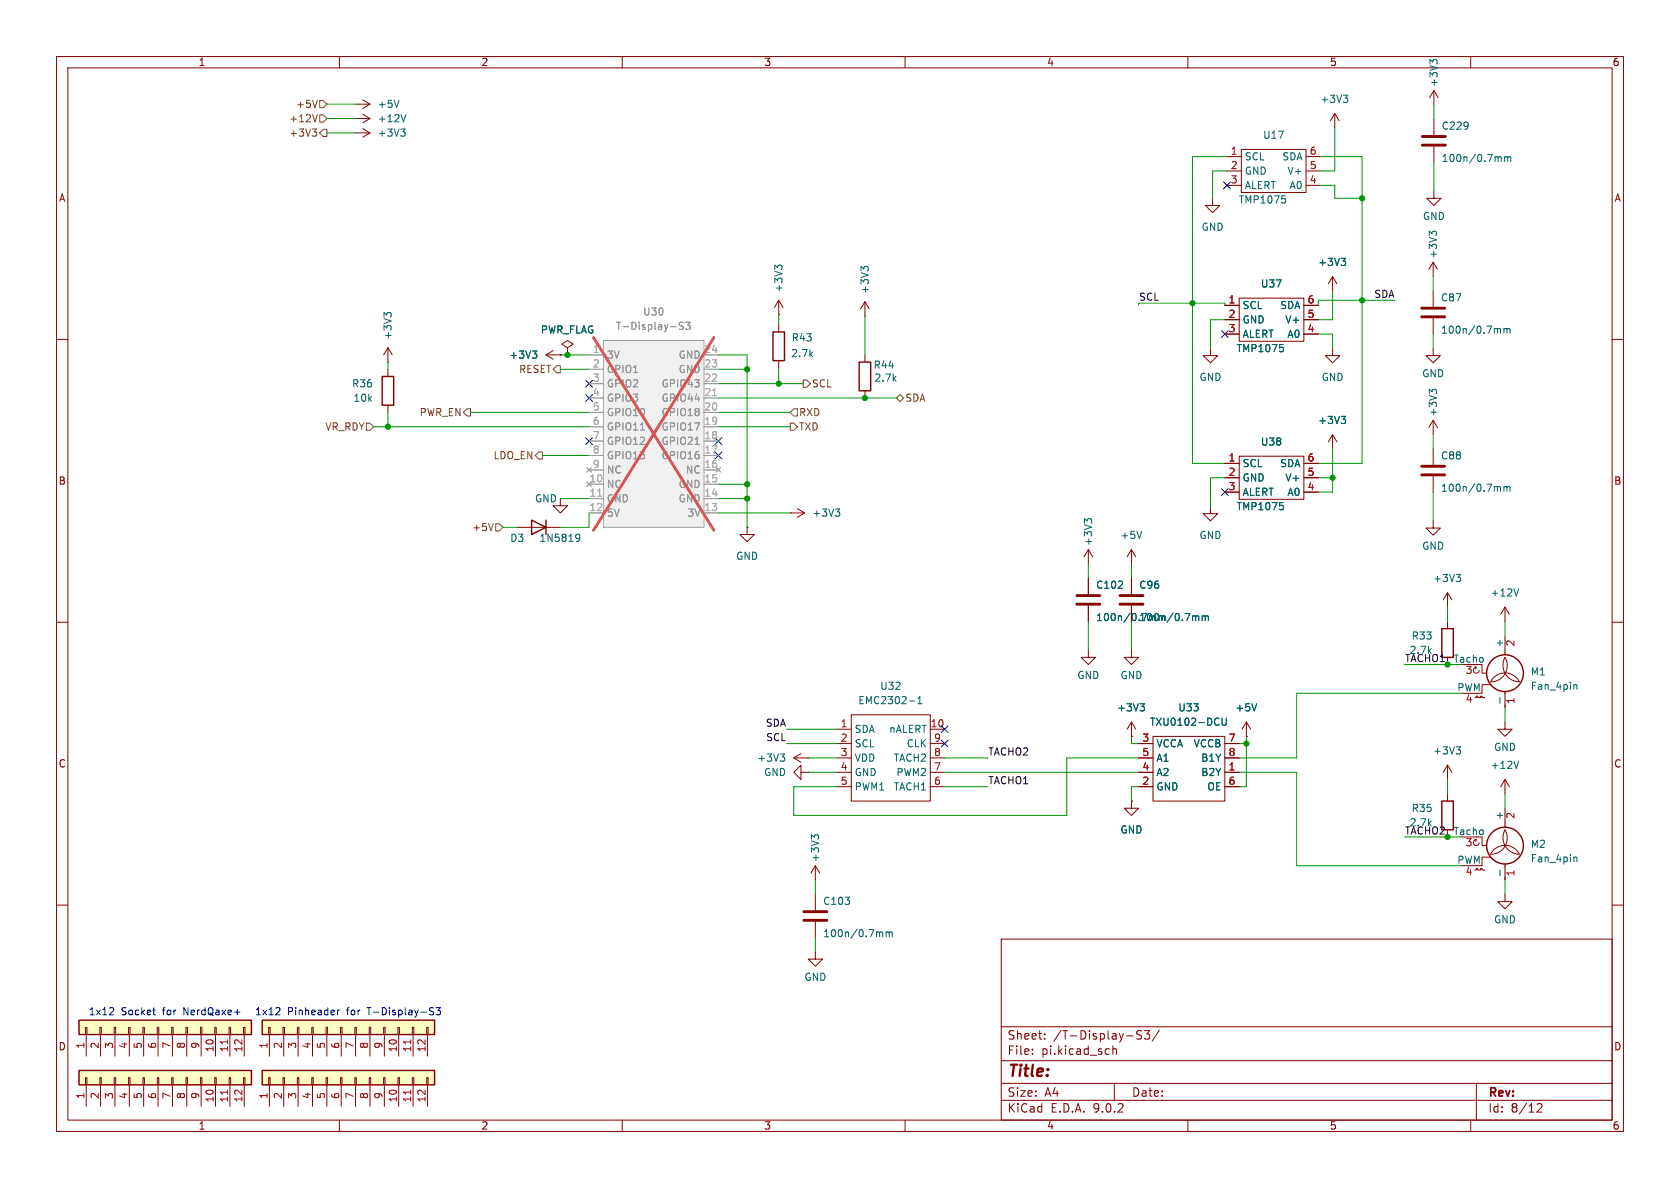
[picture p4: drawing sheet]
<svg xmlns="http://www.w3.org/2000/svg" width="297mm" height="210mm" viewBox="0 0 297 210" stroke-linecap="round" stroke-linejoin="round" font-family="sans-serif">
<g fill="none" stroke="#840000" stroke-width=".18">
<path d="M10 10h277v190h-277zM12 12h273v186h-273zM60 10v2M110 10v2M160 10v2M210 10v2M253.5 16v2.5M253.5 16l.8 1.3M253.5 16l-.8 1.3M260 10v2M216.9 27.7h2.6M216.9 30.2h2.6"/>
<path d="M216.9 32.8h2.6M219.5 26.4h11.4v7.6h-11.4zM230.9 27.7h2.5M230.9 30.2h2.5M230.9 32.8h2.5M236 20.1l-.8 1.2M236 20.1l.7 1.2M236 20.1v2.5M253.5 21.1v2.8M253.5 25.9v2.8M216.5 54h2.6M216.5 56.5h2.6"/>
<path d="M216.5 59.1h2.6M219.1 52.7h11.4v7.6h-11.4zM230.5 54h2.5M230.5 56.5h2.5M230.5 59.1h2.5M235.6 48.9v2.5M235.6 48.9l-.8 1.3M235.6 48.9l.7 1.3M10 60h2M235.6 76.8l-.8 1.3M235.6 76.8l.7 1.3M235.6 76.8v2.6"/>
<path d="M253.4 61.6v1.3h-1.3l1.3 1.2 1.2-1.2h-1.2M253.4 74.3l.7 1.3M253.4 74.3l-.8 1.3M253.4 74.3v2.5M285 60h2M91.4 93.2h7.7M132.1 93.2v1.3h1.2l-1.2 1.3-1.3-1.3h1.3M132.1 93.2h.1M192.4 97.2v2.5M192.4 97.2l.8 1.2M192.4 97.2l-.8 1.2M200 97.2l-.7 1.2"/>
<path d="M200 97.2l.8 1.2M200 97.2v2.5M214 89.5v1.3h1.3l-1.3 1.3-1.3-1.3h1.3M10 110h2M192.4 102.2v2.8M192.4 107.1v2.8M200 102.2v2.8M200 107.1v2.8M285 110h2M201.3 131.4h2.5M201.3 134h2.5M201.3 136.5h2.5"/>
<path d="M201.3 139.1h2.5M203.8 130.2h12.7v11.4h-12.7zM216.5 131.4h2.6M216.5 134h2.6M216.5 136.5h2.6M216.5 139.1h2.6M220.3 130.2h.1M220.3 127.6l-.7 1.3M220.3 127.6l.8 1.3M220.3 127.6v2.6M255.9 135.3l-.8 1.2M255.9 135.3l.8 1.2"/>
<path d="M255.9 135.3v2.5M266.1 127.6v1.3h1.2l-1.2 1.3-1.3-1.3h1.3M266.1 137.8l-.8 1.3M266.1 137.8l.7 1.3M266.1 137.8v2.5M10 160h2M177 166h108v32h-108zM285 160h2M60 198v2M110 198v2M160 198v2M177 194.5h108"/>
<path d="M177 191.5h108M177 187.5h108M177 181.5h108M182.5 186.3v.1M182.5 185.5v.1M184.7 183.6v.1M184.7 182.8v.1M196.7 184.9v1.5M196.7 185.5l.3-.1 .3 .1 .1 .9M197 191.5v3M199.2 183.1h1.1M201.8 182.3l-.6-.1-.2 .1v.5l.7 .3 .1 .3-.3 .3-.5-.1"/>
<path d="M202.3 182.2h.9l-.5 .6 .5 .1v.7l-.2 .1h-.5l-.2-.1M205 182.1l-1.3 2M210 198v2M260 198v2M261 191.5v6.5M271.7 195.2l.6-.1 .2 .1 .1 .3-.9 1.1h.9"/>
</g>
<g fill="none" stroke="#006464" stroke-width=".18">
<path d="M237.5 16.8h.8l-.5 .5M238 17.3l.3 .3v.3l-.3 .2M253.3 11l-.5-.5v.8M253.3 10.8l.2-.3h.3l.3 .3M226.6 34.6h.6M227 35.1l.3 .2v.3l-.3 .3M265 27.7l.4 .2v.7M266 27.8l.4-.1 .1 .2M266 27.7v.9M266.5 27.9l.2-.2 .3 .1 .1 .8M266.5 27.9v.7M237.1 45.7h.8l-.4 .4"/>
<path d="M237.6 46.1l.3 .3v.3l-.3 .2M226.2 60.9h.6M226.7 61.4l.2 .2v.3l-.2 .3M237.1 73.6h.8l-.4 .5M237.6 74.1l.3 .2v.3l-.3 .3M253.2 69.2l-.5-.4v.8M253.2 69.1l.2-.3h.3l.2 .3M101.9 94.5l.4-.1 .1 .2a.84 .84 0 0 1-.3 1.1h-.2M102.5 95l-.2 .2h-.4M192.2 92.1l-.5-.4v.8M192.2 91.9l.2-.2h.3l.3 .2M201.8 93.9l-.4 1.3"/>
<path d="M211.6 108.9l.3 .1v.7M212.5 109l.4-.1 .2 .1M212.5 108.9v.8M213.1 109l.2-.1h.3v.8M213.1 109v.7M216.1 126.9v1.1l.2 .2h.4l.1-.2v-1.1M222.2 124.4l-.5 1.3M257.4 132h.8l-.4 .5M258 132.5l.2 .3v.3l-.2 .2M268.5 134.6l-.4 1.2"/>
</g>
<path d="M251.5 24.1h4M251.5 25.7h4M190.4 105.3h4M190.4 106.8h4M198 105.3h4.1M198 106.8h4.1" fill="none" stroke="#840000" stroke-width=".51"/>
<path d="M94 91.9l2.5 1.3-2.5 1.3zM96.5 91.9v2.6" fill="none" stroke="#840000" stroke-width=".25"/>
<path d="M14 189.2h30.4v2.6h-30.4z" fill="#ffffc2"/>
<path d="M14 189.2h30.4v2.6h-30.4z" fill="none" stroke="#840000" stroke-width=".25"/>
<g fill="none" stroke="#840000" stroke-width=".18">
<path d="M15.1 190.5h.3v1.3h-.3zM15.2 191.8v3.8M17.7 190.5h.2v1.3h-.2zM17.8 191.8v3.8M20.2 190.5h.2v1.3h-.2zM20.3 191.8v3.8M22.7 190.5h.3v1.3h-.3zM22.9 191.8v3.8M25.3 190.5h.2v1.3h-.2zM25.4 191.8v3.8M27.8 190.5h.3v1.3h-.3zM27.9 191.8v3.8"/>
<path d="M30.4 190.5h.2v1.3h-.2zM30.5 191.8v3.8M32.9 190.5h.2v1.3h-.2zM33 191.8v3.8M35.4 190.5h.3v1.3h-.3zM35.6 191.8v3.8M38 190.5h.2v1.3h-.2zM38.1 191.8v3.8M40.5 190.5h.3v1.3h-.3zM40.6 191.8v3.8M43.1 190.5h.2v1.3h-.2zM43.2 191.8v3.8"/>
</g>
<path d="M40.2 192.7v.7" fill="none" stroke="#a90000" stroke-width=".18"/>
<path d="M46.4 189.2h30.4v2.6h-30.4z" fill="#ffffc2"/>
<path d="M46.4 189.2h30.4v2.6h-30.4z" fill="none" stroke="#840000" stroke-width=".25"/>
<g fill="none" stroke="#840000" stroke-width=".18">
<path d="M47.5 190.5h.3v1.3h-.3zM47.6 191.8v3.8M50 190.5h.3v1.3h-.3zM50.2 191.8v3.8M52.6 190.5h.2v1.3h-.2zM52.7 191.8v3.8M55.1 190.5h.3v1.3h-.3zM55.2 191.8v3.8M57.7 190.5h.2v1.3h-.2zM57.8 191.8v3.8M60.2 190.5h.3v1.3h-.3zM60.3 191.8v3.8"/>
<path d="M62.7 190.5h.3v1.3h-.3zM62.9 191.8v3.8M65.3 190.5h.2v1.3h-.2zM65.4 191.8v3.8M67.8 190.5h.3v1.3h-.3zM67.9 191.8v3.8M70.4 190.5h.2v1.3h-.2zM70.5 191.8v3.8M72.9 190.5h.3v1.3h-.3zM73 191.8v3.8M75.4 190.5h.3v1.3h-.3zM75.6 191.8v3.8"/>
</g>
<path d="M72.6 192.7v.7" fill="none" stroke="#a90000" stroke-width=".18"/>
<path d="M14 180.3h30.4v2.6h-30.4z" fill="#ffffc2"/>
<path d="M14 180.3h30.4v2.6h-30.4z" fill="none" stroke="#840000" stroke-width=".25"/>
<g fill="none" stroke="#840000" stroke-width=".18">
<path d="M15.1 181.6h.3v1.3h-.3zM15.2 182.9v3.8M17.7 181.6h.2v1.3h-.2zM17.8 182.9v3.8M20.2 181.6h.2v1.3h-.2zM20.3 182.9v3.8M22.7 181.6h.3v1.3h-.3zM22.9 182.9v3.8M25.3 181.6h.2v1.3h-.2zM25.4 182.9v3.8M27.8 181.6h.3v1.3h-.3zM27.9 182.9v3.8"/>
<path d="M30.4 181.6h.2v1.3h-.2zM30.5 182.9v3.8M32.9 181.6h.2v1.3h-.2zM33 182.9v3.8M35.4 181.6h.3v1.3h-.3zM35.6 182.9v3.8M38 181.6h.2v1.3h-.2zM38.1 182.9v3.8M40.5 181.6h.3v1.3h-.3zM40.6 182.9v3.8M43.1 181.6h.2v1.3h-.2zM43.2 182.9v3.8"/>
</g>
<path d="M40.2 183.8v.7" fill="none" stroke="#a90000" stroke-width=".18"/>
<path d="M46.4 180.3h30.4v2.6h-30.4z" fill="#ffffc2"/>
<g fill="none" stroke="#840000" stroke-width=".25">
<path d="M254.9 111.1h2v5.1h-2zM254.9 141.6h2v5.1h-2zM46.4 180.3h30.4v2.6h-30.4z"/>
<circle cx="266.1" cy="149.5" r="3.3"/>
</g>
<g fill="none" stroke="#840000" stroke-width=".18">
<path d="M253.4 46.4v2.5M253.4 51.4v2.8M253.4 56.3v2.8M253.4 46.4l.7 1.2M253.4 46.4l-.8 1.2M68.6 64h.1M68.6 61.5l-.8 1.2M68.6 61.5l.7 1.2M68.6 61.5v2.5M96.5 62.7l1.3 .8M96.5 62.7h2.6M97.8 62l-1.3 .7"/>
<path d="M99.1 62.7h.1M214 61.6v1.3h1.3l-1.3 1.2-1.3-1.2h1.3M235.6 61.6v1.3h1.3l-1.3 1.2-1.3-1.2h1.3M99.1 88.1v1.3h1.2l-1.2 1.3-1.3-1.3h1.3M99.1 88.1h.1M139.7 90.7h.1M139.7 90.7h2.5M141 89.9l1.2 .8M142.2 90.7l-1.2 .7M255.9 109.9v1.2M255.9 116.2v1.3M148 128.9h2.5"/>
<path d="M148 131.4h2.5M148 134h2.5M148 136.5h2.5M148 139.1h2.5M150.5 126.4h14v15.2h-14zM164.5 128.9h2.5M164.5 131.4h2.5M164.5 134h2.5M164.5 136.5h2.5M164.5 139.1h2.5M144.1 153l.8 1.3M144.1 153l-.7 1.3"/>
<path d="M144.1 153v2.6M144.1 158.1v2.8M255.9 140.3v1.3M260.7 153.8h.3v-.3h.2v.3h.5v-.3h.3v.3h.5M260.7 148.3l.3 .2M261 148.5l-.3 .1-.2 .2 .1 .5 .6 .1 .2-.1 .1-.3M261 148.5l-.1 .2M262 148v1.5h.8M263.5 151.5h-1.5v1.5h-1M266.1 146.7a2.87 2.87 0 0 1-2.6 4.3 2.84 2.84 0 0 1 2.6-1.6 2.84 2.84 0 0 1 2.5 1.6 2.92 2.92 0 0 1-2.5-4.3zM266.1 142.9v3.3M266.1 152.7v2.9"/>
<path d="M144.1 168.3v1.2h-1.2l1.2 1.3 1.3-1.3h-1.3M144.1 162.9v2.8M47.5 181.6h.3v1.3h-.3zM47.6 182.9v3.8M50 181.6h.3v1.3h-.3zM50.2 182.9v3.8M52.6 181.6h.2v1.3h-.2zM52.7 182.9v3.8M55.1 181.6h.3v1.3h-.3zM55.2 182.9v3.8M57.7 181.6h.2v1.3h-.2zM57.8 182.9v3.8"/>
<path d="M60.2 181.6h.3v1.3h-.3zM60.3 182.9v3.8M62.7 181.6h.3v1.3h-.3zM62.9 182.9v3.8M65.3 181.6h.2v1.3h-.2zM65.4 182.9v3.8M67.8 181.6h.3v1.3h-.3zM67.9 182.9v3.8M70.4 181.6h.2v1.3h-.2zM70.5 182.9v3.8M72.9 181.6h.3v1.3h-.3zM73 182.9v3.8"/>
<path d="M75.4 181.6h.3v1.3h-.3zM75.6 182.9v3.8"/>
</g>
<path d="M72.6 183.8v.7" fill="none" stroke="#a90000" stroke-width=".18"/>
<g fill="none" stroke="#006464" stroke-width=".18">
<path d="M68.4 55.7l-.5-.5v.8M68.4 55.5l.2-.3h.3l.3 .3M253.2 41.3l-.5-.4v.8M253.2 41.1l.2-.2h.3l.2 .2M264.9 58.1l.4 .1v.7M265.9 58.2l.3-.1 .2 .1M265.9 58.1v.8M266.4 58.2l.2-.1h.3l.1 .8M266.4 58.2v.7M94.1 62h.8l-.4 .5M94.7 62.5l.2 .3v.3l-.2 .2M147.7 90h.8l-.5 .5"/>
<path d="M148.2 90.5l.3 .2v.3l-.3 .3M160.7 123.9h1M162.3 124.4h.7M162.3 123.5l.3-.4v1.3M143.9 148l-.4-.4v.7M143.9 147.8l.3-.2h.3l.2 .2M265.2 153.8v1M278.3 151.6h.4l.1 .7M155.7 164.7l.3 .2v.7M156.7 164.9l.3-.2 .2 .2M156.7 164.7v.9M157.2 164.9l.2-.2 .3 .1v.8"/>
<path d="M157.2 164.9v.7"/>
</g>
<path d="M251.3 54.5h4.1M251.3 56h4.1M142.1 161.2h4.1M142.1 162.7h4.1" fill="none" stroke="#840000" stroke-width=".51"/>
<path d="M106.7 60.2h17.8v33h-17.8z" fill="#f0f0f0"/>
<g fill="none" stroke="#a1a1a1" stroke-width=".18">
<path d="M104.1 62.7h2.6M104.1 65.3h2.6M104.1 67.8h2.6M104.1 70.4h2.6M104.1 72.9h2.6M104.1 75.4h2.6M104.1 78h2.6M106.7 60.2h17.8v33h-17.8zM124.5 62.7h2.5M124.5 65.3h2.5M124.5 67.8h2.5M124.5 70.4h2.5"/>
<path d="M124.5 72.9h2.5M124.5 75.4h2.5M124.5 78h2.5M103.8 82.7l.7 .7M104.1 80.5h2.6M104.1 83.1h2.6M104.1 85.6h2.6M104.1 88.1h2.6M104.1 90.7h2.6M104.5 82.7l-.7 .7M124.5 80.5h2.5M124.5 83.1h2.5"/>
<path d="M124.5 85.6h2.5M124.5 88.1h2.5M124.5 90.7h2.5M126.6 82.7l.8 .7M127.4 82.7l-.8 .7"/>
</g>
<path d="M120.8 57h-.5l-.2 .1v.4l.6 .2 .1 .3-.2 .2h-.5M121.2 57h.8l-.4 .5 .4 .1v.5l-.2 .1-.6-.1M113.2 76h.7M122.9 78.6h.7" fill="none" stroke="#989898" stroke-width=".18"/>
<path d="M126 69.9h.7M105.7 87.7h.7" fill="none" stroke="#aaa" stroke-width=".18"/>
<path d="M104.9 59.7l21.3 34M126.2 59.7l-21.3 34" fill="none" stroke="#e65255" stroke-width=".46"/>
<g fill="none" stroke="#840000" stroke-width=".18">
<path d="M62.9 18.4h2.5M64.1 17.7l1.3 .7M65.4 18.4l-1.3 .8M62.9 23.5h2.5M62.9 21h2.5M64.1 22.7l1.3 .8M64.1 20.2l1.3 .8M65.4 23.5l-1.3 .8M65.4 21l-1.3 .7M214.4 35.1v1.2h1.2l-1.2 1.3-1.3-1.3h1.3M253.5 33.8v1.3h-1.3l1.3 1.2 1.3-1.2h-1.3M137.7 55.6h.1"/>
<path d="M137.7 53.1l-.8 1.3M137.7 53.1l.7 1.3M137.7 53.1v2.5M137.7 57.4v1.3M152.9 55.9h.1M152.9 53.3l-.8 1.3M152.9 53.3l.8 1.3M152.9 53.3v2.6M216.5 54h2.6M216.5 56.5h2.6M216.5 59.1h2.6M230.5 54h2.5"/>
<path d="M230.5 56.5h2.5M230.5 59.1h2.5M68.6 65.3v1.2M68.6 71.6v1.3M99.1 62.7h.1M100.3 61.5l1-.7-1-.6-1 .6 1 .7v1.2M100.3 62.7h.1M137.7 63.8v1.2M152.9 62.7v1.3M152.9 69.1v1.3M253.4 79.4v2.8M216.5 81.9h2.6"/>
<path d="M216.5 84.5h2.6M216.5 87h2.6M219.1 80.6h11.4v7.7h-11.4zM230.5 81.9h2.5M230.5 84.5h2.5M230.5 87h2.5M253.4 92.1v1.2h-1.3l1.3 1.3 1.2-1.3h-1.2M253.4 84.2v2.8M192.4 114.9v1.3h-1.3l1.3 1.3 1.3-1.3h-1.3M192.4 102.2v2.8M192.4 107.1v2.8M200 114.9v1.3h-1.2l1.2 1.3 1.3-1.3h-1.3"/>
<path d="M200 102.2v2.8M200 107.1v2.8M255.9 104.8l-.8 1.2M255.9 104.8l.8 1.2M255.9 104.8v2.5M260.7 117.9l.3 .1M261 118l-.3 .1-.2 .2 .1 .5 .6 .2 .2-.2 .1-.3M261 118l-.1 .2M262 117.5v1.5h.8M266.1 116.2a2.87 2.87 0 0 1-2.6 4.3 2.84 2.84 0 0 1 2.6-1.5 2.84 2.84 0 0 1 2.5 1.5 2.92 2.92 0 0 1-2.5-4.3zM266.1 107.3v2.6M266.1 112.4v3.3"/>
<path d="M266.1 107.3l-.8 1.3M266.1 107.3l.7 1.3M140.3 134l1.3 .7M140.3 134h2.6M141.6 136.5v-1.2l-1.3 1.2 1.3 1.3v-1.3h1.3M141.6 133.2l-1.3 .8M142.9 136.5h.1M142.9 134h.1M200 130.2h.1M200 127.6l-.7 1.3M200 127.6l.8 1.3M200 127.6v2.6"/>
<path d="M201.3 134h2.5M201.3 131.4h2.5M201.3 136.5h2.5M201.3 139.1h2.5M216.5 134h2.6M216.5 131.4h2.6M216.5 136.5h2.6M216.5 139.1h2.6M220.3 130.2h.1M260.7 123.3h.3v-.2h.2v.2h.5v-.2h.3v.2h.5M263.5 121h-1.5v1.6h-1M266.1 122.3v2.8"/>
<path d="M200 141.6v1.3h1.3l-1.3 1.2-1.2-1.2h1.2M200 141.6h.1M266.1 158.1v1.3h1.2l-1.2 1.3-1.3-1.3h1.3"/>
</g>
<g fill="none" stroke="#840000" stroke-width=".25">
<path d="M136.7 58.7h2v5.1h-2zM67.6 66.5h2v5.1h-2zM151.9 64h2v5.1h-2z"/>
<circle cx="266.1" cy="119" r="3.3"/>
</g>
<g fill="none" stroke="#006464" stroke-width=".18">
<path d="M70.5 17.7l-.4 1.3M70.8 22.8h.8l-.4 .5M71.4 23.3l.2 .2v.3l-.2 .3M71.7 20.3l-.4 1.2M137.5 47.3l-.5-.4v.8M137.5 47.1l.2-.2h.3l.2 .2M152.7 47.5l-.5-.4v.8M152.7 47.4l.2-.3h.3l.3 .3M237.1 45.7h.8l-.4 .4M237.6 46.1l.3 .3v.3l-.3 .2M94.1 62h.8l-.4 .5M94.7 62.5l.2 .3v.3l-.2 .2"/>
<path d="M226.2 60.9h.6M226.7 61.4l.2 .2v.3l-.2 .3M237.1 73.6h.8l-.4 .5M237.6 74.1l.3 .2v.3l-.3 .3M226.2 88.8h.6M226.7 89.3l.2 .3v.3l-.2 .2M264.9 86l.4 .2v.6M265.9 86.1l.3-.1 .2 .2M265.9 86v.8M266.4 86.2l.2-.2 .3 .1 .1 .7M266.4 86.2v.6M211.6 108.9l.3 .1v.7"/>
<path d="M212.5 109l.4-.1 .2 .1M212.5 108.9v.8M213.1 109l.2-.1h.3v.8M213.1 109v.7M257.4 101.5h.8l-.4 .5M258 102l.2 .3v.3l-.2 .2M268.5 104.1l-.4 1.3M137.9 133.3h.8l-.4 .5M138.5 133.8l.2 .2v.3l-.2 .3M201.5 124.4h.8l-.4 .5M202.1 124.9l.2 .2v.3l-.2 .3M216.1 126.9v1.1l.2 .2h.4l.1-.2v-1.1"/>
<path d="M222.2 124.4l-.5 1.3M265.2 123.3v1M278.3 121.1h.4l.1 .8"/>
</g>
<path d="M251.3 82.4h4.1M251.3 83.9h4.1" fill="none" stroke="#840000" stroke-width=".51"/>
<g fill="none" stroke="#725600" stroke-width=".18">
<path d="M56.1 17.7l-.4 1.3M56.5 17.8h.6l.7 .6-.7 .7h-.6zM55.2 22.8h.8l-.4 .5M55.7 23.3l.3 .2v.3l-.3 .3M56.1 20.3l-.4 1.2M56.5 23.5l.6-.6h.7v1.2h-.7zM56.5 20.3h.6l.7 .7-.7 .6h-.6zM64.8 74.8h.6l.6 .6-.6 .7h-.6zM82.5 72.3h.7v1.2h-.7l-.6-.6zM95.2 79.9h.7v1.3h-.7l-.6-.7zM98.4 64.6h.7v1.3h-.7l-.6-.6zM139.7 74.8h.6l.7 .6-.7 .7h-.6z"/>
<path d="M140.3 72.3h.7v1.2h-.7l-.6-.6zM142 67.2h.6l.7 .6-.7 .7h-.6zM159.1 69.7l.7 .7-.7 .6-.6-.6zM87.2 92.5l-.4 1.3M87.6 92.6h.7l.6 .6-.6 .7h-.7z"/>
</g>
<g fill="none" stroke="#009600" stroke-width=".18">
<path d="M57.8 18.4h5.1M253.5 18.5v2.6M57.8 23.5h5.1M57.8 21h5.1M216.9 30.2h-2.5v4.9M216.9 27.7h-6.1v54.2h5.7M233.4 27.7h7.4v54.2h-7.8M233.4 32.8h2.6v2.3h4.8M236 22.6v7.6h-2.6M253.5 28.7v5.1M137.7 55.6v1.8M152.9 55.9v6.8"/>
<path d="M201.3 54v-.4h15.2v.4M216.5 56.5h-2.5v5.1M233 59.1h2.6v2.5M235.6 51.4v5.1h-2.6M246.6 53.1h-13.6v.9M253.4 48.9v2.5M253.4 59.1v2.5M66 75.4h38.1M68.6 64v1.3M68.6 72.9v2.5M83.2 72.9h20.9M99.1 65.3h5"/>
<path d="M99.1 62.7h5M127 62.7h5.1v30.5M127 67.8h15M127 72.9h12.7M127 65.3h5.1M127 75.4h12.7M127 70.4h31.5M137.7 65v2.8M235.6 79.4v7.6h-2.6M253.4 76.8v2.6M88.9 93.2h2.5M95.9 80.5h8.2"/>
<path d="M99.1 88.1h5M104.1 90.7v2.5h-5M127 88.1h5.1M127 85.6h5.1M127 90.7h12.7M192.4 99.7v2.5M200 99.7v2.5M216.5 84.5h-2.5v5M233 84.5h2.6M253.4 87v5.1M192.4 109.9v5M200 109.9v5"/>
<path d="M248.3 117.5h10.1M255.9 107.3v2.6M266.1 109.9v2.5M139.1 131.4h8.9M139.1 128.9h8.9M142.9 134h5.1M142.9 136.5h5.1M167 134h7.6M167 139.1h7.6M167 136.5h34.3M200 130.2v1.2h1.3M201.3 134h-12.7v10.1h-48.3v-5h7.7"/>
<path d="M201.3 139.1h-1.3v2.5M219.1 136.5h10.1v16.5h29.2M219.1 131.4h1.2M220.3 130.2v8.9h-1.2M255.9 137.8v2.5M258.4 122.6h-29.2v11.4h-10.1M266.1 125.1v2.5M144.1 155.6v2.5M248.3 148h10.1M266.1 140.3v2.6M266.1 155.6v2.5M144.1 165.7v2.6"/>
</g>
<g fill="none" stroke="#000084" stroke-width=".18">
<path d="M216.3 32.2l1.2 1.2M217.5 32.2l-1.2 1.2M215.9 58.4l1.2 1.3M217.1 58.4l-1.2 1.3M103.5 77.4l1.2 1.2M103.5 67.2l1.2 1.2M103.5 69.7l1.2 1.3M104.7 77.4l-1.2 1.2M104.7 67.2l-1.2 1.2M104.7 69.7l-1.2 1.3M126.4 79.9l1.2 1.2M126.4 77.4l1.2 1.2"/>
<path d="M127.6 79.9l-1.2 1.2M127.6 77.4l-1.2 1.2M215.9 86.4l1.2 1.2M217.1 86.4l-1.2 1.2M166.4 128.3l1.2 1.2M166.4 130.8l1.2 1.3M167.6 128.3l-1.2 1.2M167.6 130.8l-1.2 1.3"/>
</g>
<path d="M19.9 178.1l.2 .3-.1 .3-.7 .7h.8M27 178.6h.5M27.4 179.4h.1M41.5 178.9h.9M49.3 178.1l.2 .3-.1 .3-.7 .7h.8M59.7 178.6v.8M60 178.6l-.3 .2M76 178.6l.5 .3 .2 .3-.3 .2-.5-.1M76.7 178.2l-.5-.1-.2 .2M77.1 178.1h.8l-.5 .5 .4 .1v.6l-.2 .1-.5-.1" fill="none" stroke="#0000c2" stroke-width=".18"/>
<g fill="#009600" stroke="#009600" stroke-width=".18">
<circle cx="68.6" cy="75.4" r=".46"/>
<circle cx="132.1" cy="85.6" r=".46"/>
<circle cx="132.1" cy="88.1" r=".46"/>
<circle cx="132.1" cy="65.3" r=".46"/>
<circle cx="220.3" cy="131.4" r=".46"/>
<circle cx="255.9" cy="148" r=".46"/>
<circle cx="255.9" cy="117.5" r=".46"/>
<circle cx="210.8" cy="53.6" r=".46"/>
<circle cx="235.6" cy="84.5" r=".46"/>
<circle cx="137.7" cy="67.8" r=".46"/>
<circle cx="152.9" cy="70.4" r=".46"/>
<circle cx="240.8" cy="35.1" r=".46"/>
<circle cx="240.8" cy="53.1" r=".46"/>
<circle cx="100.3" cy="62.7" r=".46"/>
</g>
<text font-size="2.8" fill="#840000" x="178" y="190.9">Title:</text>
<g font-size="2.1" fill="#840000">
<text x="178" y="184">Sheet:</text>
<text x="186.2" y="184">/T-Display-S3/</text>
<text x="178" y="186.7">File:</text>
<text x="184.1" y="186.7">pi.kicad_sch</text>
<text x="178" y="196.9">KiCad</text>
<text x="178" y="194.1">Size:</text>
<text x="184.7" y="194.1">A4</text>
<text x="185.7" y="196.9">E.D.A.</text>
<text x="193.3" y="196.9">9.0.2</text>
<text x="200" y="194.1">Date:</text>
<text x="263" y="194.3">Rev:</text>
<text x="263" y="196.9">Id:</text>
<text x="267.1" y="196.9">8/12</text>
</g>
<g font-size="1.8" fill="#840000">
<text x="35" y="11.9">1</text>
<text x="85" y="11.9">2</text>
<text x="135" y="11.9">3</text>
<text x="185" y="11.9">4</text>
<text x="235" y="11.9">5</text>
<text x="285" y="11.9">6</text>
<text x="10.3" y="35.9">A</text>
<text x="285.3" y="35.9">A</text>
<text x="10.3" y="85.9">B</text>
<text x="285.3" y="85.9">B</text>
<text x="10.3" y="135.9">C</text>
<text x="285.3" y="135.9">C</text>
<text x="10.3" y="185.9">D</text>
<text x="285.3" y="185.9">D</text>
<text x="35" y="199.9">1</text>
<text x="85" y="199.9">2</text>
<text x="135" y="199.9">3</text>
<text x="185" y="199.9">4</text>
<text x="235" y="199.9">5</text>
<text x="285" y="199.9">6</text>
</g>
<g font-size="1.8" fill="#006464">
<text x="254.4" y="15.5" transform="rotate(-90 254.4 15.5)">+3V3</text>
<text x="66.7" y="19.3">+5V</text>
<text x="66.7" y="21.8">+12V</text>
<text x="233.3" y="18.4">+3V3</text>
<text x="254.8" y="23.1">C229</text>
<text x="66.7" y="24.4">+3V3</text>
<text x="220" y="28.5">SCL</text>
<text x="223.2" y="24.7">U17</text>
<text x="226.6" y="28.5">SDA</text>
<text x="254.8" y="28.8">100n/0.7mm</text>
<text x="220" y="31.1">GND</text>
<text x="220" y="33.6">ALERT</text>
<text x="227.5" y="31.1">V+</text>
<text x="227.9" y="33.6">A0</text>
<text x="212.3" y="41">GND</text>
<text x="218.9" y="36.2">TMP1075</text>
<text x="251.5" y="39.1">GND</text>
<text x="232.9" y="47.2">+3V3</text>
<text x="254.2" y="45.8" transform="rotate(-90 254.2 45.8)">+3V3</text>
<text x="138.5" y="51.8" transform="rotate(-90 138.5 51.8)">+3V3</text>
<text x="153.8" y="52.1" transform="rotate(-90 153.8 52.1)">+3V3</text>
<text x="222.8" y="51">U37</text>
<text x="254.6" y="53.5">C87</text>
<text x="95.5" y="59.2">PWR_FLAG</text>
<text x="219.6" y="54.8">SCL</text>
<text x="219.6" y="57.4">GND</text>
<text x="219.6" y="59.9">ALERT</text>
<text x="226.2" y="54.8">SDA</text>
<text x="227.1" y="57.4">V+</text>
<text x="227.5" y="59.9">A0</text>
<text x="254.6" y="59.2">100n/0.7mm</text>
<text x="69.4" y="60.2" transform="rotate(-90 69.4 60.2)">+3V3</text>
<text x="90" y="63.6">+3V3</text>
<text x="139.8" y="63.3">2.7k</text>
<text x="139.9" y="60.6">R43</text>
<text x="154.3" y="65.4">R44</text>
<text x="218.5" y="62.5">TMP1075</text>
<text x="62.1" y="68.7">R36</text>
<text x="62.4" y="71.2">10k</text>
<text x="154.5" y="67.7">2.7k</text>
<text x="212" y="67.5">GND</text>
<text x="233.5" y="67.5">GND</text>
<text x="251.3" y="66.9">GND</text>
<text x="232.9" y="75.2">+3V3</text>
<text x="254.2" y="73.8" transform="rotate(-90 254.2 73.8)">+3V3</text>
<text x="219.6" y="82.8">SCL</text>
<text x="222.8" y="79">U38</text>
<text x="226.2" y="82.8">SDA</text>
<text x="254.6" y="81.4">C88</text>
<text x="94.5" y="89">GND</text>
<text x="219.6" y="85.3">GND</text>
<text x="219.6" y="87.9">ALERT</text>
<text x="227.1" y="85.3">V+</text>
<text x="227.5" y="87.9">A0</text>
<text x="254.6" y="87.1">100n/0.7mm</text>
<text x="90.1" y="96">D3</text>
<text x="95.3" y="96">1N5819</text>
<text x="143.5" y="91.5">+3V3</text>
<text x="198" y="95.5">+5V</text>
<text x="212" y="95.5">GND</text>
<text x="218.5" y="90.4">TMP1075</text>
<text x="130" y="99.2">GND</text>
<text x="193.3" y="96.6" transform="rotate(-90 193.3 96.6)">+3V3</text>
<text x="251.3" y="97.4">GND</text>
<text x="193.7" y="104.3">C102</text>
<text x="201.3" y="104.3">C96</text>
<text x="253.3" y="103.1">+3V3</text>
<text x="263.4" y="105.6">+12V</text>
<text x="193.7" y="110">100n/0.7mm</text>
<text x="201.3" y="110">100n/0.7mm</text>
<text x="249.5" y="113.3">R33</text>
<text x="256.9" y="117.2">Tacho</text>
<text x="270.5" y="119.6">M1</text>
<text x="151.6" y="124.7">EMC2302-1</text>
<text x="155.5" y="122.1">U32</text>
<text x="190.4" y="120.2">GND</text>
<text x="197.4" y="126">+3V3</text>
<text x="198" y="120.2">GND</text>
<text x="208.2" y="126">U33</text>
<text x="218.3" y="126">+5V</text>
<text x="257.5" y="122.3">PWM</text>
<text x="270.5" y="122.1">Fan_4pin</text>
<text x="151" y="129.8">SDA</text>
<text x="157.1" y="129.8">nALERT</text>
<text x="203.2" y="128.5">TXU0102-DCU</text>
<text x="133.8" y="134.8">+3V3</text>
<text x="135" y="137.4">GND</text>
<text x="151" y="132.3">SCL</text>
<text x="151" y="134.8">VDD</text>
<text x="151" y="137.4">GND</text>
<text x="157.9" y="134.8">TACH2</text>
<text x="158.4" y="137.4">PWM2</text>
<text x="160.2" y="132.3">CLK</text>
<text x="204.3" y="132.3">VCCA</text>
<text x="204.3" y="134.8">A1</text>
<text x="204.3" y="137.4">A2</text>
<text x="210.9" y="132.3">VCCB</text>
<text x="212.3" y="134.8">B1Y</text>
<text x="212.3" y="137.4">B2Y</text>
<text x="253.3" y="133.6">+3V3</text>
<text x="263.4" y="136.1">+12V</text>
<text x="264" y="132.9">GND</text>
<text x="151" y="139.9">PWM1</text>
<text x="157.9" y="139.9">TACH1</text>
<text x="204.3" y="139.9">GND</text>
<text x="213.3" y="139.9">OE</text>
<text x="249.5" y="143.7">R35</text>
<text x="198" y="147.5">GND</text>
<text x="256.9" y="147.7">Tacho</text>
<text x="145" y="152.5" transform="rotate(-90 145 152.5)">+3V3</text>
<text x="257.5" y="152.8">PWM</text>
<text x="270.5" y="150.1">M2</text>
<text x="270.5" y="152.6">Fan_4pin</text>
<text x="145.4" y="160.2">C103</text>
<text x="145.4" y="165.9">100n/0.7mm</text>
<text x="264" y="163.4">GND</text>
<text x="142.1" y="173.6">GND</text>
</g>
<g font-size="1.8" fill="#725600">
<text x="51" y="21.8">+12V</text>
<text x="52.3" y="19.3">+5V</text>
<text x="51" y="24.4">+3V3</text>
<text x="91.7" y="66.1">RESET</text>
<text x="143.4" y="68.7">SCL</text>
<text x="160" y="71.2">SDA</text>
<text x="57.4" y="76.3">VR_RDY</text>
<text x="74.1" y="73.8">PWR_EN</text>
<text x="141.2" y="73.8">RXD</text>
<text x="141.2" y="76.3">TXD</text>
<text x="87.1" y="81.4">LDO_EN</text>
<text x="83.4" y="94.1">+5V</text>
</g>
<g font-size="1.8" fill="#a90000">
<text x="217.5" y="27.4">1</text>
<text x="217.5" y="30">2</text>
<text x="231.4" y="27.4">6</text>
<text x="231.4" y="30">5</text>
<text x="217.5" y="32.5">3</text>
<text x="231.4" y="32.5">4</text>
<text x="217.1" y="53.7">1</text>
<text x="231.1" y="53.7">6</text>
<text x="217.1" y="56.3">2</text>
<text x="217.1" y="58.8">3</text>
<text x="231.1" y="56.3">5</text>
<text x="231.1" y="58.8">4</text>
<text x="217.1" y="81.7">1</text>
<text x="231.1" y="81.7">6</text>
<text x="217.1" y="84.2">2</text>
<text x="217.1" y="86.7">3</text>
<text x="231.1" y="84.2">5</text>
<text x="231.1" y="86.7">4</text>
<text x="259" y="119.5">3</text>
<text x="265.8" y="114.6" transform="rotate(-90 265.8 114.6)">+</text>
<text x="268" y="114.4" transform="rotate(-90 268 114.4)">2</text>
<text x="259" y="124.5">4</text>
<text x="268" y="124.5" transform="rotate(-90 268 124.5)">1</text>
<text x="148.5" y="128.7">1</text>
<text x="148.5" y="131.2">2</text>
<text x="164.4" y="128.7">10</text>
<text x="165" y="131.2">9</text>
<text x="201.9" y="131.2">3</text>
<text x="217.1" y="131.2">7</text>
<text x="148.5" y="133.7">3</text>
<text x="148.5" y="136.3">4</text>
<text x="165" y="133.7">8</text>
<text x="165" y="136.3">7</text>
<text x="201.9" y="133.7">5</text>
<text x="201.9" y="136.3">4</text>
<text x="217.1" y="133.7">8</text>
<text x="217.1" y="136.3">1</text>
<text x="148.5" y="138.8">5</text>
<text x="165" y="138.8">6</text>
<text x="201.9" y="138.8">2</text>
<text x="217.1" y="138.8">6</text>
<text x="259" y="149.9">3</text>
<text x="265.8" y="145" transform="rotate(-90 265.8 145)">+</text>
<text x="268" y="144.9" transform="rotate(-90 268 144.9)">2</text>
<text x="259" y="155">4</text>
<text x="268" y="155" transform="rotate(-90 268 155)">1</text>
<text x="15" y="185.5" transform="rotate(-90 15 185.5)">1</text>
<text x="17.5" y="185.5" transform="rotate(-90 17.5 185.5)">2</text>
<text x="20.1" y="185.5" transform="rotate(-90 20.1 185.5)">3</text>
<text x="22.6" y="185.5" transform="rotate(-90 22.6 185.5)">4</text>
<text x="25.1" y="185.5" transform="rotate(-90 25.1 185.5)">5</text>
<text x="27.7" y="185.5" transform="rotate(-90 27.7 185.5)">6</text>
<text x="30.2" y="185.5" transform="rotate(-90 30.2 185.5)">7</text>
<text x="32.8" y="185.5" transform="rotate(-90 32.8 185.5)">8</text>
<text x="35.3" y="185.5" transform="rotate(-90 35.3 185.5)">9</text>
<text x="47.4" y="185.5" transform="rotate(-90 47.4 185.5)">1</text>
<text x="49.9" y="185.5" transform="rotate(-90 49.9 185.5)">2</text>
<text x="52.5" y="185.5" transform="rotate(-90 52.5 185.5)">3</text>
<text x="55" y="185.5" transform="rotate(-90 55 185.5)">4</text>
<text x="57.5" y="185.5" transform="rotate(-90 57.5 185.5)">5</text>
<text x="60.1" y="185.5" transform="rotate(-90 60.1 185.5)">6</text>
<text x="62.6" y="185.5" transform="rotate(-90 62.6 185.5)">7</text>
<text x="65.2" y="185.5" transform="rotate(-90 65.2 185.5)">8</text>
<text x="67.7" y="185.5" transform="rotate(-90 67.7 185.5)">9</text>
<text x="37.8" y="186.1" transform="rotate(-90 37.8 186.1)">10</text>
<text x="40.4" y="186.1" transform="rotate(-90 40.4 186.1)">11</text>
<text x="42.9" y="186.1" transform="rotate(-90 42.9 186.1)">12</text>
<text x="70.2" y="186.1" transform="rotate(-90 70.2 186.1)">10</text>
<text x="72.8" y="186.1" transform="rotate(-90 72.8 186.1)">11</text>
<text x="75.3" y="186.1" transform="rotate(-90 75.3 186.1)">12</text>
<text x="15" y="194.4" transform="rotate(-90 15 194.4)">1</text>
<text x="17.5" y="194.4" transform="rotate(-90 17.5 194.4)">2</text>
<text x="20.1" y="194.4" transform="rotate(-90 20.1 194.4)">3</text>
<text x="22.6" y="194.4" transform="rotate(-90 22.6 194.4)">4</text>
<text x="25.1" y="194.4" transform="rotate(-90 25.1 194.4)">5</text>
<text x="27.7" y="194.4" transform="rotate(-90 27.7 194.4)">6</text>
<text x="30.2" y="194.4" transform="rotate(-90 30.2 194.4)">7</text>
<text x="32.8" y="194.4" transform="rotate(-90 32.8 194.4)">8</text>
<text x="35.3" y="194.4" transform="rotate(-90 35.3 194.4)">9</text>
<text x="37.8" y="195" transform="rotate(-90 37.8 195)">10</text>
<text x="40.4" y="195" transform="rotate(-90 40.4 195)">11</text>
<text x="42.9" y="195" transform="rotate(-90 42.9 195)">12</text>
<text x="47.4" y="194.4" transform="rotate(-90 47.4 194.4)">1</text>
<text x="49.9" y="194.4" transform="rotate(-90 49.9 194.4)">2</text>
<text x="52.5" y="194.4" transform="rotate(-90 52.5 194.4)">3</text>
<text x="55" y="194.4" transform="rotate(-90 55 194.4)">4</text>
<text x="57.5" y="194.4" transform="rotate(-90 57.5 194.4)">5</text>
<text x="60.1" y="194.4" transform="rotate(-90 60.1 194.4)">6</text>
<text x="62.6" y="194.4" transform="rotate(-90 62.6 194.4)">7</text>
<text x="65.2" y="194.4" transform="rotate(-90 65.2 194.4)">8</text>
<text x="67.7" y="194.4" transform="rotate(-90 67.7 194.4)">9</text>
<text x="70.2" y="195" transform="rotate(-90 70.2 195)">10</text>
<text x="72.8" y="195" transform="rotate(-90 72.8 195)">11</text>
<text x="75.3" y="195" transform="rotate(-90 75.3 195)">12</text>
</g>
<g font-size="1.8" fill="#0f0f0f">
<text x="201.3" y="53.2">SCL</text>
<text x="242.9" y="52.7">SDA</text>
<text x="248.3" y="117.1">TACHO1</text>
<text x="249.1" y="115.8">2.7k</text>
<text x="135.3" y="128.6">SDA</text>
<text x="135.4" y="131.1">SCL</text>
<text x="174.6" y="133.6">TACHO2</text>
<text x="174.6" y="138.7">TACHO1</text>
<text x="248.3" y="147.6">TACHO2</text>
<text x="249.1" y="146.3">2.7k</text>
</g>
<g font-size="1.8" fill="#989898">
<text x="108.8" y="58.5">T-Display-S3</text>
<text x="113.6" y="56">U30</text>
<text x="107.2" y="63.6">3V</text>
<text x="119.9" y="63.6">GND</text>
<text x="107.2" y="66.1">GPIO1</text>
<text x="107.2" y="68.7">GPIO2</text>
<text x="107.2" y="71.2">GPIO3</text>
<text x="116.9" y="68.7">GPIO43</text>
<text x="116.9" y="71.2">GPIO44</text>
<text x="119.9" y="66.1">GND</text>
<text x="107.2" y="73.8">GPIO10</text>
<text x="107.2" y="76.3">GPIO11</text>
<text x="116.9" y="73.8">GPIO18</text>
<text x="116.9" y="76.3">GPIO17</text>
<text x="107.2" y="78.8">GPIO12</text>
<text x="107.2" y="81.4">GPIO13</text>
<text x="107.2" y="83.9">NC</text>
<text x="116.9" y="78.8">GPIO21</text>
<text x="116.9" y="81.4">GPIO16</text>
<text x="121.1" y="83.9">NC</text>
<text x="107.2" y="86.5">NC</text>
<text x="107.2" y="89">GND</text>
<text x="119.9" y="86.5">GND</text>
<text x="119.9" y="89">GND</text>
<text x="107.2" y="91.5">5V</text>
<text x="121.5" y="91.5">3V</text>
</g>
<g font-size="1.8" fill="#aaa">
<text x="104.7" y="62.5">1</text>
<text x="104.7" y="65">2</text>
<text x="124.4" y="62.5">24</text>
<text x="124.4" y="65">23</text>
<text x="104.7" y="67.6">3</text>
<text x="104.7" y="70.1">4</text>
<text x="124.4" y="67.6">22</text>
<text x="124.4" y="70.1">21</text>
<text x="104.7" y="72.6">5</text>
<text x="104.7" y="75.2">6</text>
<text x="104.7" y="77.7">7</text>
<text x="124.4" y="72.6">20</text>
<text x="124.4" y="75.2">19</text>
<text x="124.4" y="77.7">18</text>
<text x="104.7" y="80.3">8</text>
<text x="104.7" y="82.8">9</text>
<text x="124.4" y="80.3">17</text>
<text x="124.4" y="82.8">16</text>
<text x="104.1" y="85.3">10</text>
<text x="104.1" y="87.9">11</text>
<text x="124.4" y="85.3">15</text>
<text x="124.4" y="87.9">14</text>
<text x="104.1" y="90.4">12</text>
<text x="124.4" y="90.4">13</text>
</g>
<g font-size="1.8" fill="#0000c2">
<text x="15.6" y="179.7">1x12</text>
<text x="21.4" y="179.7">Socket</text>
<text x="28.9" y="179.7">for</text>
<text x="32.7" y="179.7">NerdQaxe+</text>
<text x="45" y="179.7">1x12</text>
<text x="50.8" y="179.7">Pinheader</text>
<text x="61.4" y="179.7">for</text>
<text x="65.2" y="179.7">T-Display-S3</text>
</g>
</svg>
